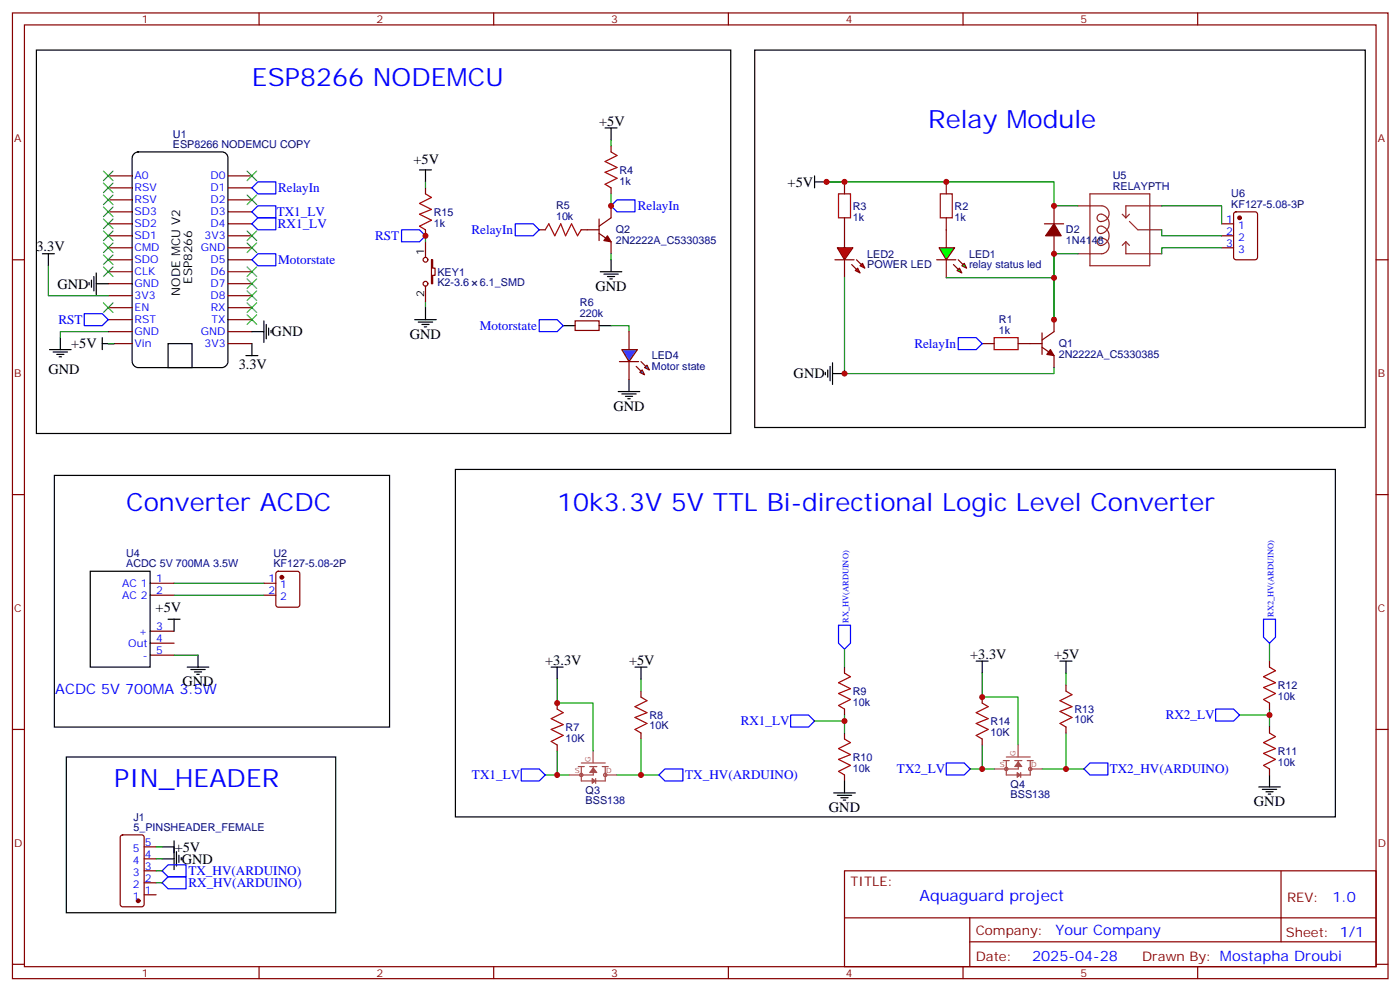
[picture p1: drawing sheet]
<svg xmlns="http://www.w3.org/2000/svg" width="413mm" height="292mm" viewBox="0 0 413 292" stroke-linecap="round" stroke-linejoin="round" font-family="sans-serif">
<g fill="none" stroke="#870000" stroke-width=".35">
<path d="M3.7 3.8h405.3v284.3h-405.3zM7.2 7.3h398.3v277.3h-398.3zM76.3 3.8v3.5M145.5 3.8v3.5M214.6 3.8v3.5M283.8 3.8v3.5M352.9 3.8v3.5M31.9 51.8h7M31.9 55.3h7M31.9 58.8h7M67.2 51.8h7M67.2 55.3h7"/>
<path d="M67.2 58.8h7M3.7 76.5h3.5M31.9 76.5h7M31.9 65.9h7M31.9 62.4h7M31.9 69.4h7M31.9 73h7M67.2 76.5h7M67.2 65.9h7M67.2 62.4h7M67.2 69.4h7M67.2 73h7"/>
<path d="M307.8 65.9h5.6M310.6 60.6v5.3M310.6 69.4v5.3M360 65.9h3.5M360 69.4h3.5M360 73h3.5M363.7 62.6l.5-.2h5.7l.6 .4 .1 13-.5 .6-5.9 .1-.6-.5-.1-12.9zM405.5 76.5h3.5M31.9 90.6h7M31.9 83.5h7M31.9 94.1h7M31.9 87.1h7"/>
<path d="M31.9 80h7M31.9 97.6h7M67.2 90.6h7M67.2 83.5h7M67.2 94.1h7M67.2 87.1h7M67.2 80h7M67.2 97.6h7M31.9 101.2h7M67.2 101.2h7M289.4 101.2h3.5M300 101.2h3.5"/>
<path d="M3.7 145.6h3.5M405.5 145.6h3.5M44.2 171.7h7.1M44.2 175.3h7.1M77.8 171.7h3.5M77.8 175.3h3.5M81.5 168.4l.5-.2h5.6l.7 .4v9.5l-.4 .6-5.9 .1-.7-.5v-9.4zM44.2 185.8h7.1M44.2 189.4h7.1M44.2 192.9h7.1M3.7 214.8h3.5M405.5 214.8h3.5"/>
<path d="M248.8 256.4h156.7v28.2h-156.7zM377.5 256.4v20.9M248.9 270.2h156.5M285.8 277.3h119.6M285.8 270.2v14.2M3.7 283.9h3.5M76.3 284.6v3.5M145.5 284.6v3.5M214.6 284.6v3.5M283.8 284.6v3.5M352.9 284.6v3.5M405.5 283.9h3.5"/>
</g>
<g fill="none" stroke="#000" stroke-width=".35">
<path d="M39.5 45.2l1.2-.5h24.7a1.76 1.76 0 0 1 1.8 1.8v60a1.89 1.89 0 0 1-1.8 1.7h-24.7a1.89 1.89 0 0 1-1.8-1.7v-60zM240 53.6h3.6M240 51.8v3.5M17.8 99.4v3.5M30.1 99.4v3.5M74.2 97.6h3.6M77.8 94.5v6.3M78.5 95.5v4.3M79.2 96.6v2.1M79.9 97.3v.7M14.6 102.9h6.4M15.7 103.6h4.2"/>
<path d="M16.7 104.4h2.1M17.4 105.1h.7M30.1 101.2h3.6M49.5 101.2h7.1v7h-7.1zM26.6 168.2h17.6v28.2h-17.6zM49.5 182.3h3.6M51.3 182.3v3.5M55.2 196.4h6.3M56.2 197.1h4.3M57.3 197.8h2.1M58 198.5h.7M58.3 192.9v3.5"/>
</g>
<path d="M243.6 53.6h67v7h7M310.6 74.7v19.4v-19.4h7M342.3 60.6h17.7v5.3M342.3 67.7v1.7h17.7M360 73h-17.7v1.7M31.9 97.6h-14.1v1.8M51.3 171.7h26.5M51.3 175.3h26.5M51.3 192.9h7" fill="none" stroke="#008700" stroke-width=".35"/>
<g fill="#870000" stroke="#870000" stroke-width=".35">
<path d="M310.6 65.9l2.1 3.5h-4.6z"/>
<circle cx="83" cy="170" r=".53"/>
<circle cx="365.3" cy="64.1" r=".53"/>
</g>
<path d="M321.2 57.1h17.6v21.1h-17.6zM317.6 60.6h7.1a2.29 2.29 0 0 1 2.1 2.8 2.29 2.29 0 0 1-3.1 1.6 1.14 1.14 0 0 1-.2-1.6 1.14 1.14 0 0 1 1.7-.1 2.86 2.86 0 0 1 1.6 3.1 2.86 2.86 0 0 1-2.7 2.3 1.13 1.13 0 0 1-.7-1.6 1.13 1.13 0 0 1 1.8-.3 2.87 2.87 0 0 1 1.6 3.1 2.87 2.87 0 0 1-2.7 2.3 1.1 1.1 0 0 1-.8-1.3 1.1 1.1 0 0 1 1.4-.8 2.3 2.3 0 0 1 2.1 2.3 2.3 2.3 0 0 1-2.1 2.3h-7.1M330.7 63.1l1.1 1M331.8 71.2v3.5h10.5M331.8 71.2l1 1M331.8 71.2l-1.1 1M332.8 65.2l2.5 2.5h7M332.8 63.1l-1 1M342.3 60.6h-10.5v3.5" fill="none" stroke="#8c2424" stroke-width=".35"/>
<path d="M292.9 99.4h7.1v3.5h-7.1z" fill="none" stroke="#a10000" stroke-width=".35"/>
<path d="M276.7 73h4.6l-2.5 3.5z" fill="#0f0" stroke="#870000" stroke-width=".35"/>
<path d="M276 76.5h5.7z" fill="#f00" stroke="#870000" stroke-width=".35"/>
<g fill="#870000" stroke="#870000" stroke-width=".35">
<path d="M282.4 76.5l1.4 1.4z"/>
<path d="M281 77.9l1.4 1.4z"/>
</g>
<g fill="#0f0" stroke="#870000" stroke-width=".35">
<path d="M283.4 78.2l.7-.7 .7 1.5z"/>
<path d="M282 79.7l.7-.7 .7 1.4z"/>
</g>
<path d="M248.8 53.6v3.5M278.8 53.6v3.5M248.8 64.1v3.6M278.8 64.1v8.9M278.8 76.5v5.3" fill="none" stroke="#870000" stroke-width=".35"/>
<path d="M247.1 57.1h3.5v7h-3.5zM277.1 57.1h3.5v7h-3.5z" fill="none" stroke="#a10000" stroke-width=".35"/>
<path d="M278.8 81.8h31.8" fill="none" stroke="#008700" stroke-width=".35"/>
<path d="M243.2 109.6v.7M243.9 108.9v2.2M244.6 107.9v4.2M245.3 110h3.5M245.3 106.8v6.4" fill="none" stroke="#000" stroke-width=".35"/>
<g fill="#f00" stroke="#870000" stroke-width=".35">
<path d="M246.7 73h4.6l-2.5 3.5z"/>
<path d="M246 76.5h5.7z"/>
</g>
<g fill="#870000" stroke="#870000" stroke-width=".35">
<path d="M252.4 76.5l1.4 1.4z"/>
<path d="M251 77.9l1.4 1.4z"/>
</g>
<g fill="#f00" stroke="#870000" stroke-width=".35">
<path d="M253.4 78.2l.7-.7 .7 1.5z"/>
<path d="M252 79.7l.7-.7 .7 1.4z"/>
</g>
<g fill="none" stroke="#870000" stroke-width=".35">
<path d="M125.4 55.3v1.8M180.1 43v1.7M180.1 55.3v1.8M125.4 67.7v1.7M125.4 71.2v4.6M127.1 76.5h.4v2.5h.7v2.1h-.7v2.4h-.4zM158.9 67.7h1.8M171.2 67.7h5.3M176.5 64.5v6.3M176.5 68.7l3.6 2.5v3.5M180.1 60.6v3.5l-3.6 2.5M248.8 67.7v5.3"/>
<path d="M248.8 76.5v5.3M125.4 84.2v4.6M169.5 94.5h7v2.8h-7zM307.1 98v6.4M310.6 94.1v3.5l-3.5 2.5M303.5 101.2h3.6M307.1 102.2l3.5 2.5v3.5M248.8 196.4v1.8M374.1 194.7v1.7M164.2 207v1.8M164.2 219.4v1.7M188.9 203.5v1.7"/>
<path d="M188.9 215.8v1.8M248.8 208.8v1.7M248.8 215.8v1.8M289.4 205.2v1.8M289.4 217.6v1.8M314.1 201.7v1.8M314.1 214.1v1.7M374.1 207v1.8M374.1 214.1v1.7M248.8 228.2v1.7M374.1 226.4v1.8M35.7 246l.4-.2h5.7l.6 .4 .1 20.1-.5 .6-5.9 .1-.6-.5-.1-20z"/>
<path d="M42.5 259.9h3.5M42.5 256.4h3.5M42.5 252.9h3.5M42.5 249.3h3.5M42.5 263.5h3.5"/>
<circle cx="125.4" cy="76.5" r=".71"/>
<circle cx="125.4" cy="83.5" r=".71"/>
</g>
<g fill="none" stroke="#008700" stroke-width=".35">
<path d="M125.4 53.6v1.7M180.1 41.2v1.8M180.1 57.1v3.5M243.6 53.6h5.2M14.3 78.2v8.9h17.6M125.4 69.4v1.8M180.1 74.7v1.8M125.4 88.8v1.8M180.1 95.9h5.2v1.7M248.8 81.8v28.2h61.8v-1.8M31.9 101.2h1.8M164.2 200v7h10.6v14.1"/>
<path d="M188.9 200v3.5M248.8 191.1v5.3M289.4 198.2v7h10.6v14.2M314.1 198.2v3.5M374.1 189.4v5.3M188.9 217.6v10.6M240 212.3h8.8M248.8 210.5v5.3M289.4 219.4v7h3.5M314.1 215.8v10.6M365.3 210.5h8.8M374.1 208.8v5.3"/>
<path d="M160.7 228.2h3.5M164.2 221.1v7.1h3.5M181.8 228.2h12.4M285.9 226.4h3.5M307.1 226.4h12.3M46 259.9h1.8M46 256.4h1.8M46 252.9h1.8M46 249.3h1.8"/>
</g>
<g fill="#870000" stroke="#870000" stroke-width=".35">
<path d="M309.5 102.9l1.1 1.8-2.1-.3z"/>
<path d="M179 69.4l1.1 1.8-2.2-.4z"/>
<circle cx="40.7" cy="265.2" r=".53"/>
</g>
<g fill="none" stroke="#000" stroke-width=".35">
<path d="M10.7 14.7h204.6v112.9h-204.6zM222.4 14.7h179.9v111.2h-179.9zM178.3 37.7h3.5M180.1 37.7v3.5M123.6 50h3.5M125.4 50v3.6M12.5 74.7h3.5M14.3 74.7v3.5M180.1 76.5v3.5M26.2 83.2v.7M27 82.5v2.1M27.7 81.4v4.3"/>
<path d="M28.4 83.5h3.5M28.4 80.4v6.3M122.2 94.1h6.4M123.3 94.8h4.2M124.3 95.5h2.1M125 96.2h.7M125.4 90.6v3.5M165.9 95.9h3.6M176.5 95.9h3.6M176.9 80h6.3M177.9 80.7h4.3M179 81.4h2.1"/>
<path d="M179.7 82.1h.7M72.5 104.7h3.5M74.2 101.2v3.5M182.2 115.3h6.3M183.2 116h4.3M184.3 116.7h2.1M185 117.4h.7M185.3 111.8v3.5M16 140h98.8v74.1h-98.8zM134.2 138.2h259.3v102.3h-259.3zM162.4 196.4h3.5M164.2 196.4v3.6"/>
<path d="M187.1 196.4h3.5M188.9 196.4v3.6M287.7 194.7h3.5M289.4 194.7v3.5M312.3 194.7h3.6M314.1 194.7v3.5M19.5 222.9h79.4v45.8h-79.4zM245.7 233.5h6.3M246.7 234.2h4.3M247.8 234.9h2.1M248.5 235.6h.7M248.8 229.9v3.6"/>
<path d="M370.9 231.7h6.4M372 232.4h4.2M373 233.1h2.1M373.7 233.8h.7M374.1 228.2v3.5M47.8 249.3h3.5M47.8 252.9h3.5M51.3 247.6v8.4M52 250.8v4.2M52.7 251.8v2.1M53.4 252.5v.7"/>
</g>
<path d="M125.4 57.1l1.7 1-3.5 1.8 3.5 1.8-3.5 1.4 3.5 1.7-3.5 1.8 1.8 1.1M180.1 44.7l1.7 1.1-3.5 1.8 3.5 1.7-3.5 1.4 3.5 1.8-3.5 1.8 1.8 1M160.7 67.7l1-1.8 1.8 3.5 1.7-3.5 1.5 3.5 1.7-3.5 1.8 3.5 1-1.7M248.8 198.2l1.8 1-3.5 1.8 3.5 1.8-3.5 1.4 3.5 1.8-3.5 1.7 1.7 1.1M374.1 196.4l1.7 1.1-3.5 1.7 3.5 1.8-3.5 1.4 3.5 1.8-3.5 1.8 1.8 1M164.2 208.8l1.7 1-3.5 1.8 3.5 1.8-3.5 1.4 3.5 1.7-3.5 1.8 1.8 1.1M188.9 205.2l1.7 1.1-3.5 1.8 3.5 1.7-3.5 1.4 3.5 1.8-3.5 1.8 1.8 1M248.8 217.6l1.8 1.1-3.5 1.7 3.5 1.8-3.5 1.4 3.5 1.8-3.5 1.7 1.7 1.1M289.4 207l1.8 1.1-3.5 1.7 3.5 1.8-3.5 1.4 3.5 1.8-3.5 1.7 1.7 1.1M314.1 203.5l1.8 1-3.6 1.8 3.6 1.8-3.6 1.4 3.6 1.7-3.6 1.8 1.8 1.1M374.1 215.8l1.7 1.1-3.5 1.8 3.5 1.7-3.5 1.4 3.5 1.8-3.5 1.8 1.8 1" fill="none" stroke="#a10000" stroke-width=".35"/>
<g fill="none" stroke="#00f" stroke-width=".35">
<path d="M74.2 55.3l1.8-1.7h5.3v3.5h-5.3zM74.2 62.4l1.8-1.8h5.3v3.5h-5.3zM74.2 65.9l1.8-1.8h5.3v3.6h-5.3zM76 74.7h5.3v3.5h-5.3l-1.8-1.7zM118.3 67.7h5.3l1.8 1.7-1.8 1.8h-5.3zM151.8 65.9h5.3l1.8 1.8-1.8 1.7h-5.3zM180.1 60.6l1.7-1.8h5.3v3.6h-5.3zM24.8 92.4h5.3l1.8 1.7-1.8 1.8h-5.3zM158.9 94.1h5.3l1.7 1.8-1.7 1.7h-5.3zM282.4 99.4h5.3l1.7 1.8-1.7 1.7h-5.3zM247.1 184.1h3.5v5.3l-1.8 1.7-1.7-1.7zM372.3 182.3h3.5v5.3l-1.7 1.8-1.8-1.8z"/>
<path d="M233 210.5h5.3l1.7 1.8-1.7 1.8h-5.3zM358.2 208.8h5.3l1.8 1.7-1.8 1.8h-5.3zM153.6 226.4h5.3l1.8 1.8-1.8 1.7h-5.3zM194.2 228.2l1.7-1.8h5.3v3.5h-5.3zM278.8 224.6h5.3l1.8 1.8-1.8 1.8h-5.3zM319.4 226.4l1.8-1.8h5.3v3.6h-5.3zM47.8 256.4l1.7-1.8h5.3v3.6h-5.3zM47.8 259.9l1.7-1.7h5.3v3.5h-5.3z"/>
</g>
<g fill="none" stroke="#a64a4a" stroke-width=".35">
<path d="M300 219.4v3.4M167.7 228.2h3.5M170.4 225.7h1.8M171.1 228.6a.5 .5 0 0 1-.2-.8 .5 .5 0 0 1 .9 .2 .5 .5 0 0 1-.5 .7M171.3 224.6h7.1M171.3 225.7v4.2h7.1v-4.2M173.8 225.7h2.1M174.8 221.1v3.5M174.8 225.7v2.5h-3.5M175.5 229.2v1.4M177.5 225.7h1.7M178.2 228.6a.5 .5 0 0 1-.2-.8 .5 .5 0 0 1 .8 .2 .5 .5 0 0 1-.5 .7"/>
<path d="M178.3 228.2h3.5M292.9 226.4h3.5M295.6 223.9h1.8M296.4 226.9a.5 .5 0 0 1-.2-.8 .5 .5 0 0 1 .8 .1 .5 .5 0 0 1-.5 .7M296.5 223.9v4.3h7.1v-4.3M296.5 222.9h7.1M299 223.9h2.1M300.1 223.9v2.5h-3.6M300.8 227.5v1.4M302.7 223.9h1.8M303.4 226.9a.5 .5 0 0 1-.2-.8 .5 .5 0 0 1 .8 .1 .5 .5 0 0 1-.4 .7M303.6 226.4h3.5"/>
</g>
<g fill="#a64a4a" stroke="#a64a4a" stroke-width=".29">
<path d="M174.5 229.2l1 .7-1 .7z"/>
<path d="M174.8 226.1l1.1 1.4h-2.1z"/>
<path d="M299.7 227.5l1.1 .7-1.1 .7z"/>
<path d="M300.1 224.3l1 1.4h-2.1z"/>
</g>
<g fill="none" stroke="#3c3" stroke-width=".35">
<path d="M30.5 50.4l2.8 2.8M30.5 53.9l2.8 2.8M30.5 57.4l2.8 2.9M33.3 50.4l-2.8 2.8M33.3 53.9l-2.8 2.8M33.3 57.4l-2.8 2.9M72.8 50.4l2.8 2.8M72.8 57.4l2.8 2.9M75.6 50.4l-2.8 2.8M75.6 57.4l-2.8 2.9M30.5 61l2.8 2.8M30.5 64.5l2.8 2.8"/>
<path d="M30.5 68l2.8 2.8M30.5 71.5l2.8 2.9M30.5 75.1l2.8 2.8M30.5 78.6l2.8 2.8M33.3 61l-2.8 2.8M33.3 64.5l-2.8 2.8M33.3 68l-2.8 2.8M33.3 71.5l-2.8 2.9M33.3 75.1l-2.8 2.8M33.3 78.6l-2.8 2.8M72.8 68l2.8 2.8M72.8 71.5l2.8 2.9"/>
<path d="M72.8 78.6l2.8 2.8M75.6 68l-2.8 2.8M75.6 71.5l-2.8 2.9M75.6 78.6l-2.8 2.8M30.5 89.2l2.8 2.8M33.3 89.2l-2.8 2.8M72.8 82.1l2.8 2.8M72.8 85.7l2.8 2.8M72.8 89.2l2.8 2.8M72.8 92.7l2.8 2.8M75.6 82.1l-2.8 2.8M75.6 85.7l-2.8 2.8"/>
<path d="M75.6 89.2l-2.8 2.8M75.6 92.7l-2.8 2.8"/>
</g>
<path d="M183.2 102.9h4.6l-2.5 3.6z" fill="#09f" stroke="#870000" stroke-width=".35"/>
<path d="M182.5 106.5h5.7z" fill="#f00" stroke="#870000" stroke-width=".35"/>
<g fill="#870000" stroke="#870000" stroke-width=".35">
<path d="M188.9 106.5l1.4 1.4z"/>
<path d="M187.5 107.9l1.4 1.4z"/>
</g>
<g fill="#09f" stroke="#870000" stroke-width=".35">
<path d="M189.9 108.2l.7-.7 .7 1.4z"/>
<path d="M188.5 109.6l.7-.7 .7 1.4z"/>
</g>
<path d="M185.3 97.6v5.3M185.3 106.5v5.3" fill="none" stroke="#870000" stroke-width=".35"/>
<g fill="#c00">
<circle cx="310.6" cy="74.7" r=".88"/>
<circle cx="310.6" cy="60.6" r=".88"/>
<circle cx="278.8" cy="53.6" r=".88"/>
<circle cx="310.6" cy="81.8" r=".88"/>
<circle cx="243.6" cy="53.6" r=".88"/>
<circle cx="248.8" cy="53.6" r=".88"/>
<circle cx="310.6" cy="94.1" r=".88"/>
<circle cx="248.8" cy="110" r=".88"/>
<circle cx="180.1" cy="60.6" r=".88"/>
<circle cx="164.2" cy="207" r=".88"/>
<circle cx="188.9" cy="228.2" r=".88"/>
<circle cx="164.2" cy="228.2" r=".88"/>
<circle cx="248.8" cy="212.3" r=".88"/>
<circle cx="374.1" cy="210.5" r=".88"/>
<circle cx="289.4" cy="226.4" r=".88"/>
<circle cx="314.1" cy="226.4" r=".88"/>
<circle cx="289.4" cy="205.2" r=".88"/>
<circle cx="125.4" cy="69.4" r=".88"/>
</g>
<g font-size="7.4" fill="#00f">
<text x="74.2" y="25.3">ESP8266 NODEMCU</text>
<text x="273.5" y="37.7">Relay Module</text>
<text x="37.2" y="150.6">Converter ACDC</text>
<text x="164.2" y="150.6">10k3.3V 5V TTL Bi-directional Logic Level Converter</text>
<text x="33.7" y="231.7">PIN_HEADER</text>
</g>
<text font-size="4.6" fill="#00f" x="270.9" y="265.4">Aquaguard project</text>
<g font-size="4.2">
<text x="176.5" y="37">+5V</text>
<text x="121.8" y="48.3">+5V</text>
<text x="232.1" y="54.9">+5V</text>
<text x="10.7" y="74">3.3V</text>
<text x="16.9" y="84.9">GND</text>
<text x="175.5" y="85.7">GND</text>
<text x="80" y="99">GND</text>
<text x="120.8" y="99.8">GND</text>
<text x="20.9" y="102.6">+5V</text>
<text x="14.3" y="110">GND</text>
<text x="70.3" y="108.7">3.3V</text>
<text x="233.9" y="111.4">GND</text>
<text x="180.8" y="120.9">GND</text>
<text x="45.9" y="180.2">+5V</text>
<text x="160.7" y="195.7">+3.3V</text>
<text x="185.3" y="195.7">+5V</text>
<text x="285.9" y="194">+3.3V</text>
<text x="310.6" y="194">+5V</text>
<text x="53.8" y="202.1">GND</text>
<text x="244.3" y="239.1">GND</text>
<text x="369.5" y="237.3">GND</text>
<text x="51.5" y="250.8">+5V</text>
<text x="53.6" y="254.3">GND</text>
</g>
<g font-size="4.2" fill="#00f">
<text x="16.3" y="204.2">ACDC 5V 700MA 3.5W</text>
<text x="392.6" y="265.7">1.0</text>
<text x="311" y="275.2">Your Company</text>
<text x="304.1" y="283">2025-04-28</text>
</g>
<g font-size="3.9" fill="#00f">
<text x="81.9" y="56.6">RelayIn</text>
<text x="81.5" y="63.7">TX1_LV</text>
<text x="187.9" y="61.9">RelayIn</text>
<text x="81.9" y="67.2">RX1_LV</text>
<text x="110.6" y="70.7">RST</text>
<text x="138.9" y="68.8">RelayIn</text>
<text x="82" y="77.7">Motorstate</text>
<text x="17.2" y="95.3">RST</text>
<text x="141.4" y="97.2">Motorstate</text>
<text x="269.4" y="102.3">RelayIn</text>
<text x="218.3" y="213.5">RX1_LV</text>
<text x="343.5" y="211.7">RX2_LV</text>
<text x="264.3" y="227.6">TX2_LV</text>
<text x="327" y="227.7">TX2_HV(ARDUINO)</text>
<text x="139.1" y="229.3">TX1_LV</text>
<text x="201.9" y="229.4">TX_HV(ARDUINO)</text>
<text x="55.5" y="257.6">TX_HV(ARDUINO)</text>
<text x="55.5" y="261.1">RX_HV(ARDUINO)</text>
</g>
<g font-size="3.9" fill="#800">
<text x="250.6" y="261">TITLE:</text>
<text x="379.2" y="265.7">REV:</text>
<text x="287.5" y="275.2">Company:</text>
<text x="378.9" y="275.8">Sheet: 1/1</text>
<text x="287.5" y="282.9">Date:</text>
<text x="336.6" y="282.9">Drawn By: Mostapha Droubi</text>
</g>
<g font-size="3.5">
<text x="56.6" y="83.5" transform="rotate(-90 56.6 83.5)">ESP8266</text>
<text x="53.1" y="87.1" transform="rotate(-90 53.1 87.1)">NODE MCU V2</text>
</g>
<g font-size="3.2" fill="#800">
<text x="41.8" y="6.8">1</text>
<text x="110.9" y="6.8">2</text>
<text x="180.1" y="6.8">3</text>
<text x="249.2" y="6.8">4</text>
<text x="318.3" y="6.8">5</text>
<text x="4.2" y="41.9">A</text>
<text x="406" y="41.9">A</text>
<text x="4.2" y="111.1">B</text>
<text x="406" y="111.1">B</text>
<text x="4.2" y="180.2">C</text>
<text x="406" y="180.2">C</text>
<text x="4.2" y="249.3">D</text>
<text x="406" y="249.3">D</text>
<text x="41.8" y="287.6">1</text>
<text x="110.9" y="287.6">2</text>
<text x="180.1" y="287.6">3</text>
<text x="249.2" y="287.6">4</text>
<text x="318.3" y="287.6">5</text>
</g>
<g font-size="3.2" fill="#000080">
<text x="51" y="40.5">U1</text>
<text x="51" y="43.7">ESP8266 NODEMCU COPY</text>
<text x="182.5" y="51.2">R4</text>
<text x="327.9" y="52.8">U5</text>
<text x="182.5" y="54.4">1k</text>
<text x="327.9" y="56">RELAYPTH</text>
<text x="362.8" y="58">U6</text>
<text x="127.8" y="63.5">R15</text>
<text x="163.8" y="64.8">10k</text>
<text x="163.8" y="61.6">R5</text>
<text x="251.3" y="64.9">1k</text>
<text x="251.3" y="61.8">R3</text>
<text x="281.3" y="64.9">1k</text>
<text x="281.3" y="61.8">R2</text>
<text x="362.8" y="61.2">KF127-5.08-3P</text>
<text x="127.8" y="66.7">1k</text>
<text x="181.5" y="71.9">2N2222A_C5330385</text>
<text x="181.5" y="68.7">Q2</text>
<text x="314.1" y="71.9">1N4148</text>
<text x="314.1" y="68.7">D2</text>
<text x="255.6" y="75.9">LED2</text>
<text x="285.5" y="75.9">LED1</text>
<text x="128.9" y="81.2">KEY1</text>
<text x="255.6" y="79">POWER LED</text>
<text x="285.5" y="79">relay status led</text>
<text x="128.9" y="84.3">K2-3.6</text>
<text x="141.4" y="84.3">6.1_SMD</text>
<text x="170.9" y="93.4">220k</text>
<text x="170.9" y="90.2">R6</text>
<text x="294.4" y="95.2">R1</text>
<text x="294.4" y="98.4">1k</text>
<text x="192.1" y="105.8">LED4</text>
<text x="312" y="105.5">2N2222A_C5330385</text>
<text x="312" y="102.3">Q1</text>
<text x="192.1" y="109.1">Motor state</text>
<text x="37.2" y="167.1">ACDC 5V 700MA 3.5W</text>
<text x="37.2" y="163.9">U4</text>
<text x="80.6" y="167">KF127-5.08-2P</text>
<text x="80.6" y="164.1">U2</text>
<text x="376.6" y="202.9">R12</text>
<text x="251.3" y="207.8">10k</text>
<text x="251.3" y="204.6">R9</text>
<text x="316.6" y="209.8">R13</text>
<text x="376.6" y="206.1">10k</text>
<text x="166.7" y="215.2">R7</text>
<text x="191.3" y="214.8">10K</text>
<text x="191.3" y="211.6">R8</text>
<text x="291.9" y="213.4">R14</text>
<text x="316.6" y="213">10K</text>
<text x="166.7" y="218.4">10K</text>
<text x="291.9" y="216.6">10K</text>
<text x="251.3" y="227.2">10k</text>
<text x="251.3" y="224">R10</text>
<text x="376.6" y="225.5">10k</text>
<text x="376.6" y="222.3">R11</text>
<text x="172.6" y="233.6">Q3</text>
<text x="297.8" y="231.9">Q4</text>
<text x="172.6" y="236.8">BSS138</text>
<text x="297.8" y="235.1">BSS138</text>
<text x="39.3" y="244.8">5_PINSHEADER_FEMALE</text>
<text x="39.3" y="241.6">J1</text>
</g>
<g font-size="3.2" fill="#00f">
<text x="39.7" y="52.8">A0</text>
<text x="62" y="52.8">D0</text>
<text x="39.7" y="56.4">RSV</text>
<text x="39.7" y="59.9">RSV</text>
<text x="62" y="59.9">D2</text>
<text x="62" y="56.4">D1</text>
<text x="39.7" y="63.4">SD3</text>
<text x="62" y="63.4">D3</text>
<text x="361.3" y="65.5">1</text>
<text x="39.7" y="67">SD2</text>
<text x="39.7" y="70.5">SD1</text>
<text x="60.3" y="70.5">3V3</text>
<text x="62" y="67">D4</text>
<text x="361.3" y="69.1">2</text>
<text x="364.8" y="67.3">1</text>
<text x="364.8" y="70.8">2</text>
<text x="39.7" y="74">CMD</text>
<text x="39.7" y="77.5">SDO</text>
<text x="59.2" y="74">GND</text>
<text x="62" y="77.5">D5</text>
<text x="361.3" y="72.6">3</text>
<text x="364.8" y="74.4">3</text>
<text x="39.7" y="81.1">CLK</text>
<text x="62" y="81.1">D6</text>
<text x="39.7" y="84.6">GND</text>
<text x="39.7" y="88.1">3V3</text>
<text x="62" y="88.1">D8</text>
<text x="62" y="84.6">D7</text>
<text x="39.7" y="95.2">RST</text>
<text x="39.7" y="91.7">EN</text>
<text x="62.1" y="91.7">RX</text>
<text x="62.3" y="95.2">TX</text>
<text x="39.7" y="98.7">GND</text>
<text x="59.2" y="98.7">GND</text>
<text x="39.7" y="102.2">Vin</text>
<text x="60.3" y="102.2">3V3</text>
<text x="36" y="172.8">AC 1</text>
<text x="46" y="171.4">1</text>
<text x="79.1" y="171.4">1</text>
<text x="82.6" y="173.1">1</text>
<text x="36" y="176.3">AC 2</text>
<text x="46" y="174.9">2</text>
<text x="79.1" y="174.9">2</text>
<text x="82.6" y="176.7">2</text>
<text x="46" y="185.5">3</text>
<text x="37.8" y="190.4">Out</text>
<text x="40.9" y="186.9">+</text>
<text x="46" y="189">4</text>
<text x="42.1" y="194">-</text>
<text x="46" y="192.5">5</text>
<text x="39.2" y="250.8">5</text>
<text x="42.7" y="249">5</text>
<text x="39.2" y="257.8">3</text>
<text x="39.2" y="254.3">4</text>
<text x="42.7" y="256">3</text>
<text x="42.7" y="252.5">4</text>
<text x="39.2" y="261.3">2</text>
<text x="42.7" y="263.1">1</text>
<text x="42.7" y="259.6">2</text>
<text x="39.2" y="264.9">1</text>
</g>
<g font-size="3.2">
<text x="125" y="75.1" transform="rotate(-90 125 75.1)">1</text>
<text x="125" y="87.3" transform="rotate(-90 125 87.3)">2</text>
</g>
<g font-size="2.5" fill="#00f">
<text x="250" y="183.4" transform="rotate(-90 250 183.4)">RX_HV(ARDUINO)</text>
<text x="375.3" y="181.6" transform="rotate(-90 375.3 181.6)">RX2_HV(ARDUINO)</text>
</g>
<g font-size="2.1" fill="#a54b4b">
<text x="169.4" y="227.5">S</text>
<text x="174" y="224.4" transform="rotate(-90 174 224.4)">G</text>
<text x="178.6" y="227.5">D</text>
<text x="294.7" y="225.7">S</text>
<text x="299.2" y="222.6" transform="rotate(-90 299.2 222.6)">G</text>
<text x="303.8" y="225.7">D</text>
</g>
</svg>
